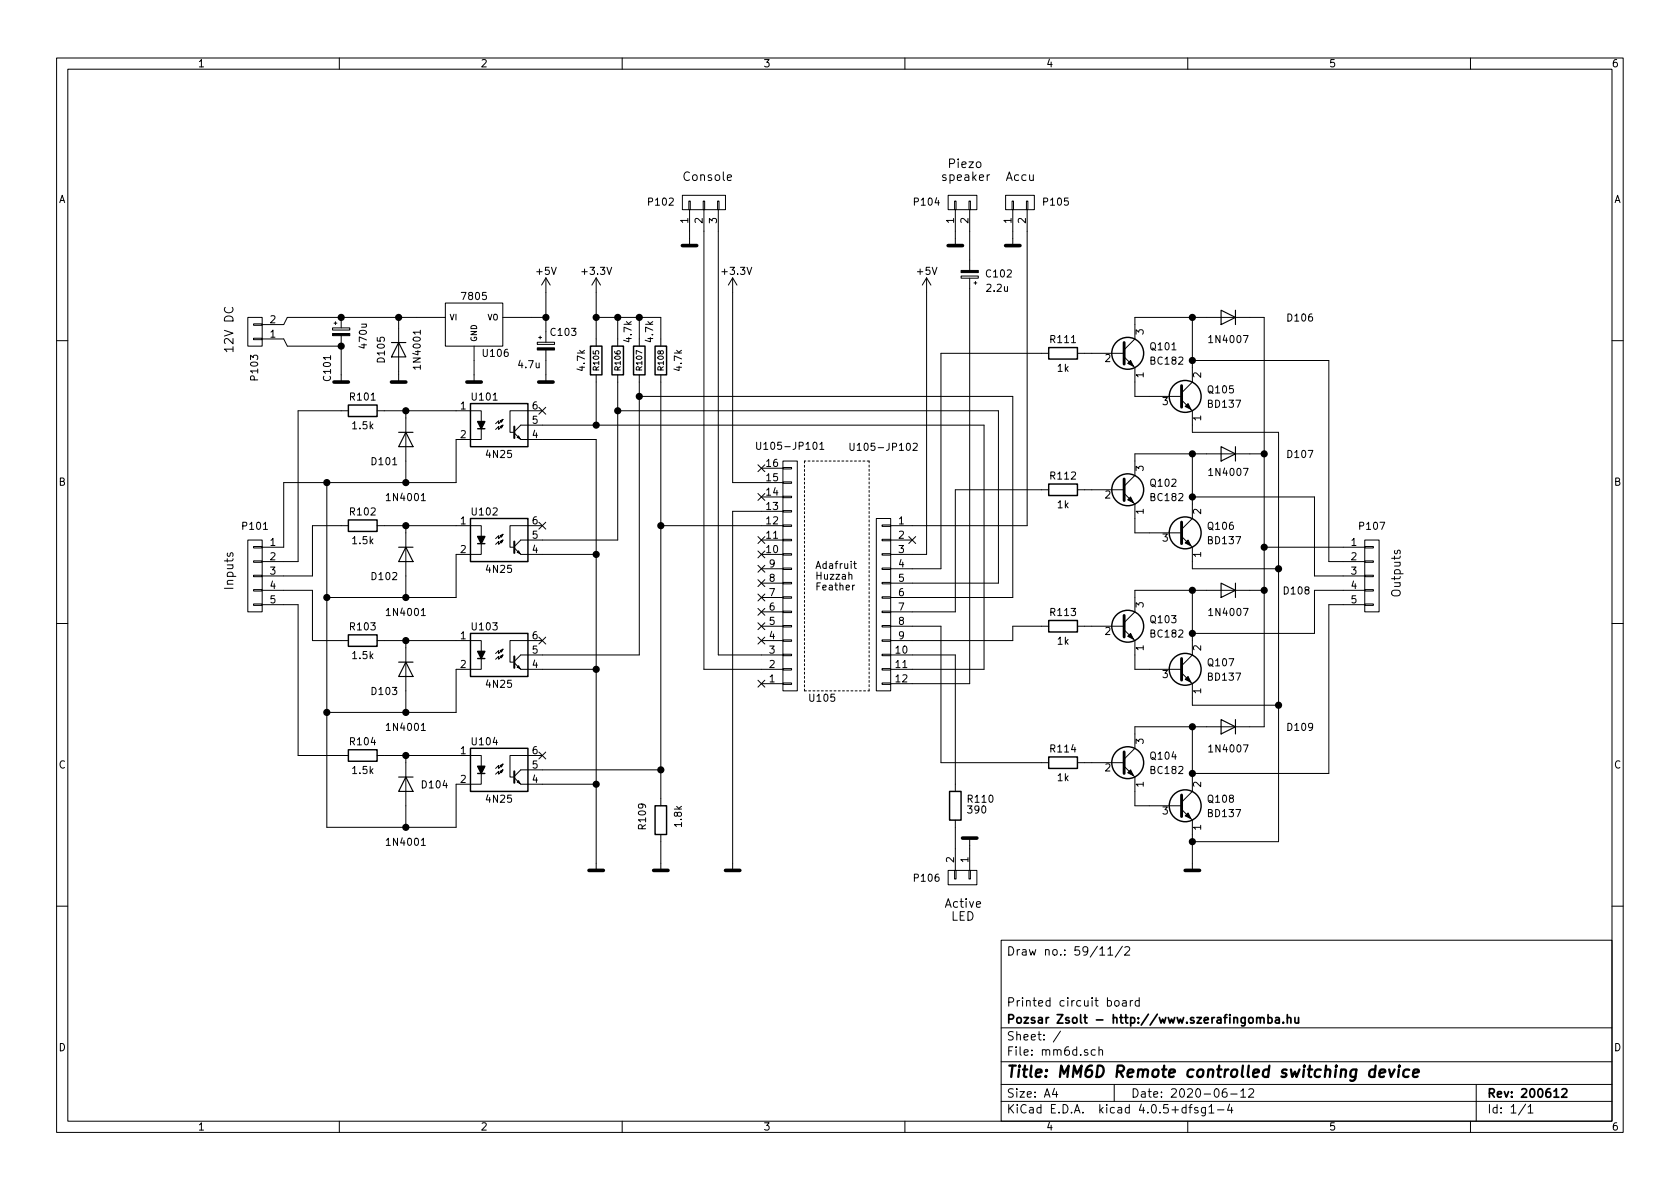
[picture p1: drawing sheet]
<svg xmlns="http://www.w3.org/2000/svg" width="297mm" height="210mm" viewBox="0 0 297 210" stroke-linecap="round" stroke-linejoin="round" font-family="sans-serif">
<g fill="none" stroke="#000" stroke-width=".18">
<path d="M10 10.3h277v189.9h-277zM12 12.2h273v186.1h-273zM60 10.3v1.9M110 10.3v1.9M160 10.3v1.9M210 10.3v1.9M260 10.3v1.9M120.6 34.5h7.7v2.6h-7.7zM121.8 35.6h.2v1.5h-.2zM121.9 37.1v6.3M124.3 35.6h.3v1.5h-.3zM124.5 37.1v81.3h13.9"/>
<path d="M126.9 35.6h.2v1.5h-.2zM127 37.1v78.7h11.4M128.6 31.4l.7-.1v-.3l-.5-.1-.2 .2 .1 .7h.6M167.6 34.5h5.1v2.6h-5.1zM168.8 35.6h.2v1.5h-.2zM168.9 37.1v6.3M171.3 35.6h.3v1.5h-.3zM171.4 37.1v10.7M172.8 28.7l.3-.1 .3 .3v.5l-.3 .2h-.3l-.2-.2v-.5zM175 30.9l-.3 .1-.2 .2M177.8 34.5h5.1v2.6h-5.1zM178.9 35.6h.3v1.5h-.3z"/>
<path d="M179.1 37.1v6.3M181.5 35.6h.2v1.5h-.2zM181.6 37.1v55.9h-24.1M39.8 54.4a.62 .62 0 0 0 0 .7 .62 .62 0 0 0 .7 .2 .58 .58 0 0 0 .6-.3 .58 .58 0 0 0-.1-.6M43.8 56.1h2.6v5.1h-2.6zM44.8 57.3h1.6v.2h-1.6zM44.8 59.8h1.6v.3h-1.6zM46.4 59.9h3.8l.6 1.3h9.5M58.8 58h3v.4h-3zM59.1 57.1h.5M59.3 56.9v.5M60.3 56.1v1.9"/>
<path d="M60.3 59.4v8.2M70.5 56.1v11.5M74.3 58.4v.7M78.7 53.6h10.2v7.6h-10.2zM78.7 56.1h-27.9l-.6 1.3h-3.8M88.9 56.1h7.6M95.2 59.7h.6M95.5 59.4v.5M96.5 49.1v11.4M96.5 49.1l-.7 1.3M96.5 49.1l.8 1.3M105.4 49.1v12.1"/>
<path d="M105.4 56.1h11.4v5.1M105.4 49.1l-.8 1.3M105.4 49.1l.8 1.3M109.2 56.1v5.1M113 56.1v5.1M129.5 49.1v36.2h8.9M129.5 49.1l-.7 1.3M129.5 49.1l.8 1.3M163.8 49.1l-.7 1.3M163.8 49.1v48.9h-6.3M163.8 49.1l.8 1.3M169.9 48.8h3.1v.4h-3.1z"/>
<path d="M171.4 49.2v71.7h-13.9M172.2 50h.5M172.5 49.8v.5M210.8 56.1v11.5l-1.9 1.9M10 60.2h2M61.6 72.6h-8.9v26.7h-6.3M66.7 72.6h18.4v5.1h-4.5v7.6h-30.4v11.5h-3.8M71.8 72.6v12.7M83.8 61.2v6.4M88.4 74.4l.5-.2-.2 .5zM88.9 74.2l-.7 .7v-.5l-.6 .5M88.9 75.2l-.2 .5-.3-.3 .5-.2-.7 .7v-.5l-.6 .5"/>
<path d="M90.9 76.3l1.2-1.1h81.9v43.2h-16.5M90.9 76.6l1.2 1.1h13.3v76.2M91.4 77.3l.3-.2 .2 .5zM95 60.5h3v.4h-3zM95.3 72l1.2 1.2M95.9 72.6h-5.7v3.8h.6M96.5 72l-1.2 1.2M96.5 61.9v5.7M105.4 66.3v8.9M109.2 66.3v29.2h-17.1l-1.2 1.1M109.2 72.6h67.3v30.5h-19M113 70.1h66.1v35.6h-21.6"/>
<path d="M113 66.3v49.5h-20.9l-1.2 1.2M116.8 66.3v76.2M133.8 78.2v1l.2 .3h.3l.2-.3v-1M145 78.6l.3-.4v1.3M145 79.5h.7M150.3 78.4v1l.2 .2h.3l.2-.2v-1M161.5 78.5l.5-.1 .1 .1 .1 .2-.8 .9h.8M185.4 62.5h-19v38.1h-8.9M190.5 62.5h8.3M198.8 63.1l1.9 1.9v5.1h8.2M198.8 61.8l1.9-1.9v-3.8h22.8v72.4h-22.8v3.8l-1.9 1.9M208.9 70.7l1.9 1.9v3.8h15.3v72.4h-15.3"/>
<path d="M210.8 63.7h24.1v35.6h6.4M285 60.2h2M40.3 97.8l-.1 .4 .2 .2 .2-.1 .2-.5h.3v.6M43.8 95.5h2.6v12.7h-2.6zM44.8 99.2h1.6v.2h-1.6zM44.8 96.6h1.6v.3h-1.6zM57.8 85.3v61h22.8v-7.6h4.5v-5.1h-18.4M61.6 93h-6.4v8.8h-8.8M66.7 93h18.4v5h-4.5v7.7h-22.8M71.8 93v12.7M74.5 88.5h.7M88.4 94.7l.5-.2-.2 .5z"/>
<path d="M88.9 94.5l-.7 .7v-.5l-.6 .5M88.9 95.5l-.2 .5-.3-.2 .5-.3-.7 .8v-.5l-.6 .5M90.9 96.9l1.2 1.1h13.3M91.4 97.7l.3-.3 .2 .5zM95.3 92.3l1.2 1.3M95.9 93h-5.7v3.8h.6M96.5 92.3l-1.2 1.3M116.8 93h21.6M134 82.2l1.2 1.2M134 87.3l1.2 1.2M134 94.9l1.2 1.2M134 97.4l1.2 1.2"/>
<path d="M134 100l1.2 1.2M134.6 95.5h3.8M134.6 98h3.8M134.6 87.9h3.8M134.6 82.8h3.8M135.2 82.2l-1.2 1.2M135.2 87.3l-1.2 1.2M135.2 94.9l-1.2 1.2M135.2 97.4l-1.2 1.2M135.2 100l-1.2 1.2M138.4 82.7h1.6v.2h-1.6zM138.4 85.2h1.6v.3h-1.6z"/>
<path d="M138.4 87.8h1.6v.2h-1.6zM138.4 90.3h1.6v.2h-1.6zM138.4 92.8h1.6v.3h-1.6zM138.4 95.4h1.6v.2h-1.6zM138.4 97.9h1.6v.3h-1.6zM138.4 81.5h2.6v40.7h-2.6zM138.4 90.4h-8.9v63.5M150.9 99.7h.5M151.1 99.3v1l.3 .2M154.9 91.7h2.6v30.5h-2.6zM156 97.9h1.5v.3h-1.5zM156 95.4h1.5v.2h-1.5z"/>
<path d="M156 92.8h1.5v.3h-1.5zM157.5 95.5h3.8M160.7 94.9l1.2 1.2M161.9 94.9l-1.2 1.2M185.4 86.6h-16.5v21.6h-11.4M190.5 86.6h8.3M198.8 87.2l1.9 1.9v5.1h8.2M208.9 94.9l1.9 1.9v3.8h15.3M210.8 80.3v11.4l-1.9 1.9M210.8 87.9h21.6v13.9h8.9M223.5 96.8h17.8M223.5 80.3h-22.8v3.8l-1.9 1.9"/>
<path d="M241.3 99.2h1.5v.2h-1.5zM241.3 96.6h1.5v.3h-1.5zM241.3 95.5h2.5v12.7h-2.5zM246.6 97.4v.3l.2 .2h.2l.1-.5h.4v.5M10 110.3h2M44.8 106.8h1.6v.3h-1.6zM44.8 104.3h1.6v.2h-1.6zM44.8 101.7h1.6v.3h-1.6zM46.4 104.4h8.8v8.9h6.4M46.4 106.9h6.3v26.7h8.9M66.7 113.3h18.4v5.1h-4.5v7.6h-22.8M71.8 113.3v12.7"/>
<path d="M74.5 108.9h.7M88.4 115.1l.5-.3-.2 .5zM88.9 114.8l-.7 .8v-.5l-.6 .5M88.9 115.8l-.2 .5-.3-.2 .5-.3-.7 .8v-.5l-.6 .5M90.9 117.2l1.2 1.2h13.3M91.4 118l.3-.3 .2 .5zM95.3 112.7l1.2 1.2M95.9 113.3h-5.7v3.8h.6M96.5 112.7l-1.2 1.2M134 102.5l1.2 1.2M134 105l1.2 1.3M134 112.7l1.2 1.2"/>
<path d="M134 110.1l1.2 1.2M134 107.6l1.2 1.2M134.6 100.6h3.8M134.6 103.1h3.8M134.6 105.7h3.8M134.6 108.2h3.8M134.6 110.7h3.8M134.6 113.3h3.8M135.2 102.5l-1.2 1.2M135.2 105l-1.2 1.3M135.2 112.7l-1.2 1.2M135.2 110.1l-1.2 1.2"/>
<path d="M135.2 107.6l-1.2 1.2M138.4 100.5h1.6v.2h-1.6zM138.4 103h1.6v.2h-1.6zM138.4 105.5h1.6v.3h-1.6zM138.4 108.1h1.6v.2h-1.6zM138.4 110.6h1.6v.3h-1.6zM138.4 113.2h1.6v.2h-1.6zM138.4 115.7h1.6v.2h-1.6zM138.4 118.2h1.6v.3h-1.6zM151.1 103.5l-.4 .2M156 118.2h1.5v.3h-1.5zM156 115.7h1.5v.2h-1.5z"/>
<path d="M156 113.2h1.5v.2h-1.5zM156 110.6h1.5v.3h-1.5zM156 108.1h1.5v.2h-1.5zM156 105.5h1.5v.3h-1.5zM156 103h1.5v.2h-1.5zM156 100.5h1.5v.2h-1.5zM157.5 115.8h11.4v24.1M157.5 110.7h8.9v24.2h19M185.4 110.7h-6.3v2.6h-21.6M190.5 110.7h8.3M198.8 111.4l1.9 1.9v5.1h8.2M208.9 119l1.9 1.9v3.8h15.3"/>
<path d="M210.8 104.4v11.4l-1.9 1.9M223.5 104.4h-22.8v3.8l-1.9 1.9M241.3 106.8h1.5v.3h-1.5zM241.3 104.3h1.5v.2h-1.5zM241.3 101.7h1.5v.3h-1.5zM241.3 104.4h-8.9v7.6h-21.6M241.3 106.9h-6.4v29.9h-24.1M285 110.3h2M71.8 133.6v12.7M74.5 129.2h.7M88.4 135.4l.5-.3-.2 .5zM88.9 135.1l-.7 .8v-.5l-.6 .5"/>
<path d="M88.9 136.1l-.2 .5-.3-.2 .5-.3-.7 .8v-.5l-.6 .5M90.9 137.5l1.2 1.2h13.3M91.4 138.3l.3-.3 .2 .6zM95.3 133l1.2 1.2M95.9 133.6h-5.7v3.8h.6M96.5 133l-1.2 1.2M116.8 136.1h-24.7l-1.2 1.2M134 120.3l1.2 1.2M134.6 120.9h3.8M135.2 120.3l-1.2 1.2M138.4 120.8h1.6v.2h-1.6zM156 120.8h1.5v.2h-1.5z"/>
<path d="M190.5 134.9h8.3M198.8 135.5l1.9 1.9v5.1h8.2M210.8 128.5v11.4l-1.9 2M74.5 149.5h.7M116.8 147.6v6.3M167.6 153.9h5.1v2.6h-5.1zM168.8 153.9h.2v1.5h-.2zM168.9 145v8.9M171.3 153.9h.3v1.5h-.3zM171.4 148.2v5.7M208.9 143.1l1.9 1.9v8.9M10 160.2h2"/>
<path d="M177 166.3h108v32h-108zM194.5 168.9h.8M195.9 167.8l.4-.4v1.5M195.9 168.9h.8M197.2 177.1l.2-.2 .4 .2 .1 .5-.2 .2-.3 .1-.2-.1zM198.5 167.3l-1.3 2M198.5 177h.6v.9M198.9 167.6l.2-.2h.4l.2 .4-.9 1.1h.9M199.1 177.3l-.4 .1-.3 .2 .3 .3 .4-.1M199.8 176.9v1M200.3 176.9l-.5 .3M201.4 177l-.4-.1-.3 .3 .1 .6 .2 .1 .4-.1"/>
<path d="M201.4 176.4v1.5M285 160.2h2M60 198.3v1.9M110 198.3v1.9M160 198.3v1.9M177 194.8h108M177 191.8h108M177 187.8h108M177 181.8h108M186.4 192.5l-.3 1h.9M186.8 193v1M187.5 182.3l-1.3 2"/>
<path d="M193.6 185.7l-.4-.1-.3 .3 .1 .6 .2 .1 .4-.1M194.3 185.7l.2-.1 .4 .1v.9M194.3 185.1v1.5M197 191.8v3M210 198.3v1.9M210.2 195.8h.6M210.8 195.3l-.4 .2v1.3M211.8 195.9a.37 .37 0 0 0-.6 .1l.1 .3 .5 .1 .1 .1-.3 .3-.4-.1M213.1 195.8v1.4l-.2 .1h-.4M213.1 195.9l-.4-.1-.3 .3 .1 .6 .2 .1 .4-.1M213.8 195.8l.4-.5v1.5M213.8 196.8h.8"/>
<path d="M215.3 196.3h1.1M216.8 192.5a.59 .59 0 0 0-.7 .7l.1 .7 .2 .1 .5-.1 .1-.5-.2-.2-.4-.1-.3 .3M217.4 195.2l-.4 1.1h1M217.6 193.5h1.1M217.8 195.8v1M219.4 193l.4-.5v1.5M219.4 194h.8M220.8 192.7l.2-.2h.4l.3 .5-1 1h1M260 198.3v1.9M261 191.8v6.5M269.7 195.2l-1.2 2M270.2 195.8l.4-.5v1.5"/>
<path d="M270.2 196.8h.8"/>
</g>
<g fill="none" stroke="#000" stroke-width=".3">
<path d="M222.2 179.9v1M224.2 179.4v1.5M227.6 179.4v1.5M229 179.9v.9l.4 .1 .2-.1M229.6 179.9v1M222.2 180.1l.2-.2 .4 .1v.9M222.8 180.1a.36 .36 0 0 1 .4-.2 .36 .36 0 0 1 .3 .2v.8M224.2 180l.4-.1 .3 .3-.1 .6h-.6M225.6 180h.5l.1 .9M226.2 180.3l-.5 .1-.2 .2 .2 .3 .5-.1M226.9 180.8v.1M227.6 180.1l.2-.2 .4 .1v.9"/>
<path d="M276.2 192.7l.2-.2h.4l.2 .5-.9 1h.9"/>
</g>
<path d="M243.2 188.4l-.2 2M243.9 189.8l1-.2v-.4l-.6-.1-.3 .3-.1 .9 .2 .1 .6-.1M245.6 189.1l.3 1.3 .7-1.3M247.3 189.1l-.1 1.3M247.4 188.4v.2l.1-.1-.1-.1v.2M249.2 189.2a.7 .7 0 0 0-1 .3v.8l.2 .1 .6-.1M249.9 189.8l1-.2-.1-.4-.6-.1-.3 .3v.9l.2 .1 .5-.1" fill="none" stroke="#000" stroke-width=".41"/>
<path d="M120.6 43.4h2.6M167.6 43.4h2.6M177.8 43.4h2.5M59.1 67.6h2.5M69.2 67.6h2.6M82.5 67.6h2.6M95.2 67.6h2.6M104.1 153.9h2.6M115.6 153.9h2.5M128.3 153.9h2.5M170.2 148.2h2.5M209.5 153.9h2.6" fill="none" stroke="#000" stroke-width=".63"/>
<path d="M58.8 59h3v.4h-3zM169.9 47.8h3.1v.4h-3.1zM95 61.5h3v.4h-3zM199.4 64.3l.5-.6 .5 1.1zM209.5 71.9l.6-.5 .5 1zM199.4 88.4l.5-.5 .5 1zM209.5 96l.6-.5 .5 1zM199.4 112.5l.5-.5 .5 1zM199.4 136.6l.5-.5 .5 1.1zM209.5 120.1l.6-.5 .5 1zM209.5 144.3l.6-.5 .5 1z" fill="#000" stroke="#000" stroke-width=".18"/>
<g fill="none" stroke="#000" stroke-width=".2">
<path d="M215.9 54.9l2.5 1.2-2.5 1.3zM218.4 54.9v2.5M69.2 60.6h2.6M70.5 60.6l1.3 2.5h-2.6zM70.5 76.4h2.5M71.8 76.4l1.2 2.6h-2.5zM215.9 79l2.5 1.3-2.5 1.2zM218.4 79v2.5M70.5 96.8h2.5M71.8 96.8l1.2 2.5h-2.5zM70.5 117.1h2.5M71.8 117.1l1.2 2.5h-2.5z"/>
<path d="M215.9 103.1l2.5 1.3-2.5 1.3zM218.4 103.1v2.6M70.5 137.4h2.5M71.8 137.4l1.2 2.5h-2.5zM215.9 127.2l2.5 1.3-2.5 1.3zM218.4 127.2v2.6"/>
</g>
<g fill="none" stroke="#000" stroke-width=".25">
<path d="M61.6 71.6h5.1v2.1h-5.1zM83.2 71.4h10.1v7.6h-10.1zM84.5 75.8h1.2M104.4 61.2h2v5.1h-2zM108.2 61.2h2v5.1h-2zM112 61.2h2v5.1h-2zM115.8 61.2h2.1v5.1h-2.1zM185.4 61.5h5.1v2h-5.1zM61.6 91.9h5.1v2.1h-5.1zM83.2 91.7h10.1v7.6h-10.1zM84.5 96.1h1.2M185.4 85.6h5.1v2h-5.1z"/>
<path d="M61.6 112.3h5.1v2h-5.1zM83.2 112h10.1v7.6h-10.1zM84.5 116.5h1.2M185.4 109.7h5.1v2.1h-5.1zM61.6 132.6h5.1v2h-5.1zM83.2 132.3h10.1v7.6h-10.1zM84.5 136.8h1.2M167.9 139.9h2v5.1h-2zM185.4 133.9h5.1v2h-5.1zM115.8 142.5h2.1v5.1h-2.1z"/>
<circle cx="199.4" cy="62.5" r="2.82"/>
<circle cx="209.5" cy="70.1" r="2.82"/>
<circle cx="199.4" cy="86.6" r="2.82"/>
<circle cx="209.5" cy="94.2" r="2.82"/>
<circle cx="199.4" cy="110.7" r="2.82"/>
<circle cx="209.5" cy="118.4" r="2.82"/>
<circle cx="199.4" cy="134.9" r="2.82"/>
<circle cx="209.5" cy="142.5" r="2.82"/>
</g>
<path d="M90.9 75.4v2.1M90.9 95.8v2M90.9 116.1v2M90.9 136.4v2" fill="none" stroke="#000" stroke-width=".36"/>
<g fill="#000" stroke="#000" stroke-width=".25">
<path d="M84.5 74.5h1.2l-.6 1.3zM84.5 94.9h1.2l-.6 1.2zM84.5 115.2h1.2l-.6 1.3zM84.5 135.5h1.2l-.6 1.3z"/>
<circle cx="60.3" cy="56.1" r=".51"/>
<circle cx="70.5" cy="56.1" r=".51"/>
<circle cx="96.5" cy="56.1" r=".51"/>
<circle cx="105.4" cy="56.1" r=".51"/>
<circle cx="109.2" cy="56.1" r=".51"/>
<circle cx="113" cy="56.1" r=".51"/>
<circle cx="210.8" cy="56.1" r=".51"/>
<circle cx="60.3" cy="61.2" r=".51"/>
<circle cx="71.8" cy="72.6" r=".51"/>
<circle cx="105.4" cy="75.2" r=".51"/>
<circle cx="109.2" cy="72.6" r=".51"/>
<circle cx="113" cy="70.1" r=".51"/>
<circle cx="210.8" cy="63.7" r=".51"/>
<circle cx="57.8" cy="85.3" r=".51"/>
<circle cx="71.8" cy="85.3" r=".51"/>
<circle cx="71.8" cy="93" r=".51"/>
<circle cx="105.4" cy="98" r=".51"/>
<circle cx="116.8" cy="93" r=".51"/>
<circle cx="210.8" cy="80.3" r=".51"/>
<circle cx="210.8" cy="87.9" r=".51"/>
<circle cx="223.5" cy="80.3" r=".51"/>
<circle cx="223.5" cy="96.8" r=".51"/>
<circle cx="57.8" cy="105.7" r=".51"/>
<circle cx="71.8" cy="113.3" r=".51"/>
<circle cx="71.8" cy="105.7" r=".51"/>
<circle cx="105.4" cy="118.4" r=".51"/>
<circle cx="210.8" cy="104.4" r=".51"/>
<circle cx="210.8" cy="112" r=".51"/>
<circle cx="223.5" cy="104.4" r=".51"/>
<circle cx="226.1" cy="100.6" r=".51"/>
<circle cx="57.8" cy="126" r=".51"/>
<circle cx="71.8" cy="126" r=".51"/>
<circle cx="71.8" cy="133.6" r=".51"/>
<circle cx="105.4" cy="138.7" r=".51"/>
<circle cx="116.8" cy="136.1" r=".51"/>
<circle cx="210.8" cy="128.5" r=".51"/>
<circle cx="210.8" cy="136.8" r=".51"/>
<circle cx="226.1" cy="124.7" r=".51"/>
<circle cx="71.8" cy="146.3" r=".51"/>
<circle cx="210.8" cy="148.8" r=".51"/>
</g>
<path d="M198.8 60.6v3.8M208.9 68.2v3.8M198.8 84.7v3.8M208.9 92.3v3.8M198.8 108.8v3.8M208.9 116.5v3.8M198.8 133v3.8M208.9 140.6v3.8" fill="none" stroke="#000" stroke-width=".51"/>
<path d="M142.2 81.5v40.7M153.7 81.5h-11.5M142.2 122.2h11.5M153.7 122.2v-40.7" fill="none" stroke="#000" stroke-width=".18" stroke-dasharray=".3 .4"/>
<text font-size="2.8" x="178" y="190.5">Title: MM6D Remote controlled switching device</text>
<g font-size="2.1">
<text x="167" y="29.7">Piezo</text>
<text x="120.6" y="32">Console</text>
<text x="166.4" y="32">speaker</text>
<text x="177.8" y="32">Accu</text>
<text x="41.3" y="62.5" transform="rotate(-90 41.3 62.5)">12V DC</text>
<text x="41.3" y="104.4" transform="rotate(-90 41.3 104.4)">Inputs</text>
<text x="247.6" y="105.7" transform="rotate(-90 247.6 105.7)">Outputs</text>
<text x="167" y="160.5">Active</text>
<text x="167.6" y="162.8">LED</text>
<text x="178" y="169">Draw no.: 59/11/2</text>
<text x="178" y="178">Printed circuit board</text>
<text x="178" y="184">Sheet: /</text>
<text x="178" y="181">Pozsar Zsolt - http://www.szerafingomba.hu</text>
<text x="178" y="186.7">File: mm6d.sch</text>
<text x="178" y="196.9">KiCad E.D.A. kicad 4.0.5+dfsg1-4</text>
<text x="178" y="194.1">Size: A4</text>
<text x="200" y="194.1">Date: 2020-06-12</text>
<text x="263" y="194.1">Rev: 200612</text>
<text x="263" y="196.9">Id: 1/1</text>
</g>
<g font-size="1.8">
<text x="35" y="11.9">1</text>
<text x="85" y="11.9">2</text>
<text x="135" y="11.9">3</text>
<text x="185" y="11.9">4</text>
<text x="235" y="11.9">5</text>
<text x="285" y="11.9">6</text>
<text x="10.4" y="35.9">A</text>
<text x="285.4" y="35.9">A</text>
<text x="114.8" y="36.3">P102</text>
<text x="121.7" y="39.5" transform="rotate(-90 121.7 39.5)">1</text>
<text x="124.2" y="39.5" transform="rotate(-90 124.2 39.5)">2</text>
<text x="126.7" y="39.5" transform="rotate(-90 126.7 39.5)">3</text>
<text x="161.8" y="36.3">P104</text>
<text x="168.7" y="39.5" transform="rotate(-90 168.7 39.5)">1</text>
<text x="171.2" y="39.5" transform="rotate(-90 171.2 39.5)">2</text>
<text x="178.8" y="39.5" transform="rotate(-90 178.8 39.5)">1</text>
<text x="181.4" y="39.5" transform="rotate(-90 181.4 39.5)">2</text>
<text x="184.6" y="36.3">P105</text>
<text x="81.9" y="53">7805</text>
<text x="94.9" y="48.6">+5V</text>
<text x="103.1" y="48.6">+3.3V</text>
<text x="127.8" y="48.6">+3.3V</text>
<text x="162.2" y="48.6">+5V</text>
<text x="174.5" y="49">C102</text>
<text x="174.6" y="51.6">2.2u</text>
<text x="47.8" y="59.7">1</text>
<text x="47.8" y="57.1">2</text>
<text x="97.5" y="59.4">C103</text>
<text x="202.2" y="59.2" transform="rotate(-90 202.2 59.2)">3</text>
<text x="227.8" y="56.8">D106</text>
<text x="64.8" y="61.4" transform="rotate(-90 64.8 61.4)">470u</text>
<text x="68" y="64" transform="rotate(-90 68 64)">D105</text>
<text x="74.4" y="64.9" transform="rotate(-90 74.4 64.9)">1N4001</text>
<text x="85.5" y="63.1">U106</text>
<text x="91.8" y="65.1">4.7u</text>
<text x="103.4" y="65.5" transform="rotate(-90 103.4 65.5)">4.7k</text>
<text x="111.7" y="60.4" transform="rotate(-90 111.7 60.4)">4.7k</text>
<text x="115.5" y="60.4" transform="rotate(-90 115.5 60.4)">4.7k</text>
<text x="120.5" y="65.5" transform="rotate(-90 120.5 65.5)">4.7k</text>
<text x="185.9" y="60.6">R111</text>
<text x="187" y="65.7">1k</text>
<text x="195.4" y="64">2</text>
<text x="203.5" y="61.9">Q101</text>
<text x="203.6" y="64.5">BC182</text>
<text x="214.1" y="60.6">1N4007</text>
<text x="45.6" y="67.1" transform="rotate(-90 45.6 67.1)">P103</text>
<text x="58.5" y="67.2" transform="rotate(-90 58.5 67.2)">C101</text>
<text x="62" y="70.8">R101</text>
<text x="83.6" y="70.8">U101</text>
<text x="202.2" y="66.8" transform="rotate(-90 202.2 66.8)">1</text>
<text x="205.6" y="71.6">3</text>
<text x="212.3" y="66.8" transform="rotate(-90 212.3 66.8)">2</text>
<text x="213.7" y="69.5">Q105</text>
<text x="62.4" y="75.9">1.5k</text>
<text x="81.4" y="72.4">1</text>
<text x="81.4" y="77.5">2</text>
<text x="94.1" y="77.5">4</text>
<text x="94.1" y="74.9">5</text>
<text x="94.1" y="72.4">6</text>
<text x="212.3" y="74.4" transform="rotate(-90 212.3 74.4)">1</text>
<text x="213.7" y="72.1">BD137</text>
<text x="65.8" y="82.2">D101</text>
<text x="86.1" y="81">4N25</text>
<text x="134.7" y="79.5">U105-JP101</text>
<text x="135.6" y="82.5">16</text>
<text x="151.3" y="79.7">U105-JP102</text>
<text x="202.2" y="83.3" transform="rotate(-90 202.2 83.3)">3</text>
<text x="227.8" y="81">D107</text>
<text x="10.4" y="85.9">B</text>
<text x="68.7" y="88.6">1N4001</text>
<text x="135.6" y="87.6">14</text>
<text x="135.6" y="85.1">15</text>
<text x="185.9" y="84.8">R112</text>
<text x="187" y="89.9">1k</text>
<text x="195.4" y="88.1">2</text>
<text x="203.5" y="86">Q102</text>
<text x="203.6" y="88.6">BC182</text>
<text x="214.1" y="84.1">1N4007</text>
<text x="285.4" y="85.9">B</text>
<text x="43" y="93.7">P101</text>
<text x="62" y="91.1">R102</text>
<text x="81.4" y="92.7">1</text>
<text x="83.6" y="91.1">U102</text>
<text x="94.1" y="95.2">5</text>
<text x="94.1" y="92.7">6</text>
<text x="135.6" y="95.2">11</text>
<text x="135.6" y="92.7">12</text>
<text x="135.6" y="90.2">13</text>
<text x="158.9" y="92.7">1</text>
<text x="158.9" y="95.2">2</text>
<text x="202.2" y="90.9" transform="rotate(-90 202.2 90.9)">1</text>
<text x="205.6" y="95.8">3</text>
<text x="212.3" y="90.9" transform="rotate(-90 212.3 90.9)">2</text>
<text x="213.7" y="93.7">Q106</text>
<text x="240.5" y="93.7">P107</text>
<text x="47.8" y="96.5">1</text>
<text x="47.8" y="99.1">2</text>
<text x="47.8" y="101.6">3</text>
<text x="62.4" y="96.2">1.5k</text>
<text x="81.4" y="97.8">2</text>
<text x="86.1" y="101.3">4N25</text>
<text x="94.1" y="97.8">4</text>
<text x="135.6" y="97.8">10</text>
<text x="136" y="100.3">9</text>
<text x="144.1" y="100.6">Adafruit</text>
<text x="158.9" y="97.8">3</text>
<text x="158.9" y="100.3">4</text>
<text x="212.3" y="98.5" transform="rotate(-90 212.3 98.5)">1</text>
<text x="213.7" y="96.2">BD137</text>
<text x="238.9" y="96.5">1</text>
<text x="238.9" y="99.1">2</text>
<text x="238.9" y="101.6">3</text>
<text x="47.8" y="104.1">4</text>
<text x="47.8" y="106.7">5</text>
<text x="65.8" y="102.6">D102</text>
<text x="136" y="107.9">6</text>
<text x="136" y="105.4">7</text>
<text x="136" y="102.9">8</text>
<text x="144.1" y="102.5">Huzzah</text>
<text x="144.1" y="104.4">Feather</text>
<text x="158.9" y="102.9">5</text>
<text x="158.9" y="105.4">6</text>
<text x="158.9" y="107.9">7</text>
<text x="202.2" y="107.4" transform="rotate(-90 202.2 107.4)">3</text>
<text x="227.1" y="105.1">D108</text>
<text x="238.9" y="104.1">4</text>
<text x="238.9" y="106.7">5</text>
<text x="62" y="111.4">R103</text>
<text x="68.7" y="108.9">1N4001</text>
<text x="81.4" y="113">1</text>
<text x="83.6" y="111.4">U103</text>
<text x="94.1" y="113">6</text>
<text x="136" y="113">4</text>
<text x="136" y="110.5">5</text>
<text x="158.9" y="110.5">8</text>
<text x="158.9" y="113">9</text>
<text x="185.9" y="108.9">R113</text>
<text x="187" y="114">1k</text>
<text x="195.4" y="112.3">2</text>
<text x="203.5" y="110.2">Q103</text>
<text x="203.6" y="112.7">BC182</text>
<text x="214.1" y="108.9">1N4007</text>
<text x="62.4" y="116.5">1.5k</text>
<text x="81.4" y="118.1">2</text>
<text x="94.1" y="118.1">4</text>
<text x="94.1" y="115.6">5</text>
<text x="136" y="118.1">2</text>
<text x="136" y="115.6">3</text>
<text x="158.4" y="115.6">10</text>
<text x="158.4" y="118.1">11</text>
<text x="202.2" y="115" transform="rotate(-90 202.2 115)">1</text>
<text x="205.6" y="119.9">3</text>
<text x="212.3" y="115" transform="rotate(-90 212.3 115)">2</text>
<text x="213.7" y="117.8">Q107</text>
<text x="65.8" y="122.9">D103</text>
<text x="86.1" y="121.6">4N25</text>
<text x="136" y="120.6">1</text>
<text x="142.9" y="124.1">U105</text>
<text x="158.4" y="120.6">12</text>
<text x="212.3" y="122.7" transform="rotate(-90 212.3 122.7)">1</text>
<text x="213.7" y="120.3">BD137</text>
<text x="62" y="131.8">R104</text>
<text x="68.7" y="129.2">1N4001</text>
<text x="83.6" y="131.8">U104</text>
<text x="202.2" y="131.5" transform="rotate(-90 202.2 131.5)">3</text>
<text x="227.8" y="129.2">D109</text>
<text x="10.4" y="135.9">C</text>
<text x="62.4" y="136.8">1.5k</text>
<text x="81.4" y="133.3">1</text>
<text x="94.1" y="135.9">5</text>
<text x="94.1" y="133.3">6</text>
<text x="185.9" y="133">R114</text>
<text x="195.4" y="136.4">2</text>
<text x="203.5" y="134.3">Q104</text>
<text x="203.6" y="136.8">BC182</text>
<text x="214.1" y="133">1N4007</text>
<text x="285.4" y="135.9">C</text>
<text x="74.7" y="139.4">D104</text>
<text x="81.4" y="138.4">2</text>
<text x="86.1" y="141.9">4N25</text>
<text x="94.1" y="138.4">4</text>
<text x="171.2" y="141.9">R110</text>
<text x="171.2" y="143.8">390</text>
<text x="187" y="138.1">1k</text>
<text x="202.2" y="139.2" transform="rotate(-90 202.2 139.2)">1</text>
<text x="212.3" y="139.2" transform="rotate(-90 212.3 139.2)">2</text>
<text x="213.7" y="141.9">Q108</text>
<text x="68.7" y="149.5">1N4001</text>
<text x="114.2" y="146.5" transform="rotate(-90 114.2 146.5)">R109</text>
<text x="120.5" y="146.1" transform="rotate(-90 120.5 146.1)">1.8k</text>
<text x="205.6" y="144">3</text>
<text x="212.3" y="146.8" transform="rotate(-90 212.3 146.8)">1</text>
<text x="213.7" y="144.5">BD137</text>
<text x="161.8" y="155.9">P106</text>
<text x="168.7" y="152.5" transform="rotate(-90 168.7 152.5)">2</text>
<text x="171.2" y="152.5" transform="rotate(-90 171.2 152.5)">1</text>
<text x="10.4" y="185.9">D</text>
<text x="285.4" y="185.9">D</text>
<text x="35" y="199.9">1</text>
<text x="85" y="199.9">2</text>
<text x="135" y="199.9">3</text>
<text x="185" y="199.9">4</text>
<text x="235" y="199.9">5</text>
<text x="285" y="199.9">6</text>
</g>
<g font-size="1.4">
<text x="79.5" y="56.6">VI</text>
<text x="86.1" y="56.6">VO</text>
<text x="84.3" y="60.4" transform="rotate(-90 84.3 60.4)">GND</text>
<text x="105.9" y="65.4" transform="rotate(-90 105.9 65.4)">R105</text>
<text x="109.7" y="65.4" transform="rotate(-90 109.7 65.4)">R106</text>
<text x="113.5" y="65.4" transform="rotate(-90 113.5 65.4)">R107</text>
<text x="117.3" y="65.4" transform="rotate(-90 117.3 65.4)">R108</text>
</g>
</svg>
